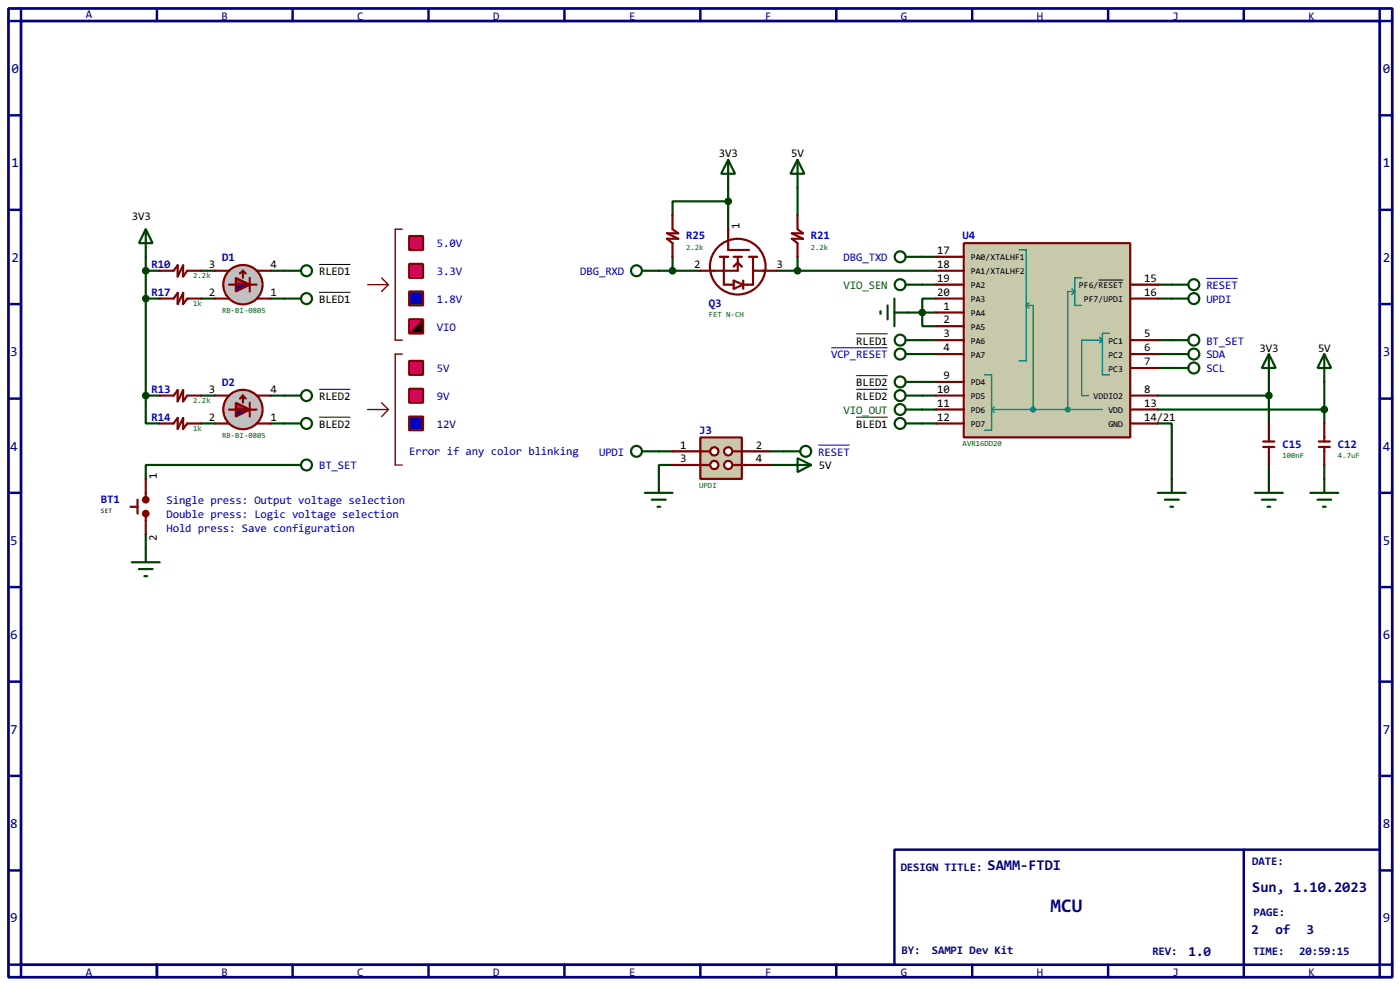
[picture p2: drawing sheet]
<svg xmlns="http://www.w3.org/2000/svg" width="256mm" height="180mm" viewBox="0 0 256 180" stroke-linecap="round" stroke-linejoin="round" font-family="sans-serif">
<path d="M1.6 1.6h253.5v177.3h-253.5zM3.9 3.9h248.9v172.7h-248.9z" fill="none" stroke="#000080" stroke-width=".5"/>
<path d="M3.9 1.6v2.3h-2.3M28.8 1.6v2.3" fill="none" stroke="#000080" stroke-width=".45"/>
<path d="M163.9 155.5h88.9v21.1h-88.9z" fill="#fff" stroke="#000080" stroke-width=".45"/>
<g fill="none" stroke="#000080" stroke-width=".45">
<path d="M53.6 1.6v2.3M78.5 1.6v2.3M103.4 1.6v2.3M128.3 1.6v2.3M153.2 1.6v2.3M178.1 1.6v2.3M203 1.6v2.3M227.9 1.6v2.3M252.8 1.6v2.3h2.3M1.6 21.1h2.3M1.6 38.4h2.3M252.8 21.1h2.3"/>
<path d="M252.8 38.4h2.3M1.6 55.7h2.3M252.8 55.7h2.3M1.6 73h2.3M252.8 73h2.3M1.6 90.2h2.3M252.8 90.2h2.3M1.6 107.5h2.3M252.8 107.5h2.3M1.6 124.8h2.3M252.8 124.8h2.3M1.6 142h2.3"/>
<path d="M1.6 159.3h2.3M227.9 155.5v23.4M252.8 142h2.3M252.8 159.3h2.3M1.6 176.6h2.3v2.3M28.8 176.6v2.3M53.6 176.6v2.3M78.5 176.6v2.3M103.4 176.6v2.3M128.3 176.6v2.3M153.2 176.6v2.3M178.1 176.6v2.3"/>
<path d="M203 176.6v2.3M255.1 176.6h-2.3v2.3"/>
</g>
<g fill="none" stroke="#004000" stroke-width=".4">
<path d="M133.4 36.9h-10.2v2.5M133.4 34.3v7.7M146.1 34.3v5.1M26.7 47v25.4M26.7 54.7h2.6M26.7 49.6h2.6M36.9 54.7h2.5M36.9 49.6h2.5M49.6 54.7h2.5M49.6 49.6h2.5M120.7 49.6h7.6M123.2 47v2.6"/>
<path d="M142.3 49.6h29.2M146.1 47v2.6M166.4 57.2h5.1M169 52.1h2.5M169 47h2.5M171.5 54.7h-2.5v5h2.5M212.1 54.7h2.6M212.1 52.1h2.6M26.7 72.4v5.1h2.6M26.7 72.4h2.6M36.9 77.5h2.5M36.9 72.4h2.5"/>
<path d="M49.6 77.5h2.5M49.6 72.4h2.5M169 77.5h2.5M169 72.4h2.5M169 62.3h2.5M169 64.8h2.5M169 69.9h2.5M169 75h2.5M212.1 77.5h2.6v10.2M212.1 72.4h20.4M212.1 62.3h5.6M212.1 64.8h5.6"/>
<path d="M212.1 67.4h5.6M212.1 75h30.5M232.5 69.9v7.6M242.6 69.9v7.6M26.7 97.8v5.1M52.1 85.1h-25.4v2.6M120.7 82.6h2.5M123.2 85.1h-2.5v2.6M141 82.6h2.6M141 85.1h2.6M232.5 85.1v2.6M242.6 85.1v2.6"/>
<path d="M24.2 102.9h5.1M25.5 104.2h2.5M26.5 105.5h.5"/>
<circle cx="218.7" cy="62.3" r="1"/>
<circle cx="218.7" cy="64.8" r="1"/>
<circle cx="218.7" cy="67.4" r="1"/>
</g>
<path d="M23.9 92.8h1.3M25.2 91.5v2.5M26.7 87.7v3.8M26.7 94v3.8" fill="none" stroke="#800000" stroke-width=".4"/>
<g fill="#800000" stroke="#800000" stroke-width=".4">
<circle cx="26.7" cy="91.5" r=".5"/>
<circle cx="26.7" cy="94" r=".5"/>
</g>
<path d="M75 66.1h2.5v2.5h-2.5z" fill="#f00" stroke="#800000" stroke-width=".4"/>
<path d="M75 76.3h2.5v2.5h-2.5z" fill="#0000c0" stroke="#800000" stroke-width=".4"/>
<path d="M67.4 75h3.8M69.9 73.7l1.3 1.3M71.2 75l-1.3 1.3M73.7 64.8h-1.3v20.3h1.3" fill="none" stroke="#800000" stroke-width=".25"/>
<path d="M75 43.2h2.5v2.6h-2.5z" fill="#f00" stroke="#800000" stroke-width=".4"/>
<path d="M75 53.4h2.5v2.5h-2.5z" fill="#0000c0" stroke="#800000" stroke-width=".4"/>
<path d="M67.4 52.1h3.8M69.9 50.9l1.3 1.2M71.2 52.1l-1.3 1.3M73.7 42h-1.3v20.3h1.3" fill="none" stroke="#800000" stroke-width=".25"/>
<g fill="none" stroke="#004000" stroke-width=".4">
<path d="M26.7 42l1.3 2.5h-2.5zM26.7 42v5M117.7 49.6h3M165.9 52.1h3.1M165.9 47h3.1M214.7 52.1h3M214.7 54.7h3M165.9 75h3.1M165.9 64.8h3.1M165.9 72.4h3.1M165.9 69.9h3.1M165.9 62.3h3.1"/>
<path d="M165.9 77.5h3.1M242.6 64.8l1.3 2.6h-2.5zM242.6 64.8v5.1M52.1 85.1h3.1M212.1 90.2h5.1M213.4 91.5h2.6M214.4 92.8h.5M214.7 87.7v2.5M229.9 90.2h5.1M231.2 91.5h2.5M232.2 92.8h.5M232.5 87.7v2.5"/>
<path d="M240.1 90.2h5.1M241.4 91.5h2.5M242.4 92.8h.5M242.6 87.7v2.5"/>
<circle cx="116.6" cy="49.6" r="1"/>
<circle cx="164.9" cy="47" r="1"/>
<circle cx="164.9" cy="52.1" r="1"/>
<circle cx="218.7" cy="54.7" r="1"/>
<circle cx="218.7" cy="52.1" r="1"/>
<circle cx="164.9" cy="72.4" r="1"/>
<circle cx="164.9" cy="75" r="1"/>
<circle cx="164.9" cy="69.9" r="1"/>
<circle cx="164.9" cy="62.3" r="1"/>
<circle cx="164.9" cy="77.5" r="1"/>
<circle cx="164.9" cy="64.8" r="1"/>
<circle cx="56.1" cy="85.1" r="1"/>
</g>
<path d="M29.3 49.6h2.5l.8-1v2l1-2v2l.7-1h2.6M29.3 54.7h2.5l.8-1.1v2.1l1-2.1v2.1l.7-1h2.6M29.3 72.4h2.5l.8-1v2.1l1-2.1v2.1l.7-1.1h2.6M29.3 77.5h2.5l.8-1v2l1-2v2l.7-1h2.6M232.5 77.5v3.3M242.6 77.5v3.3M231.4 80.8h2.1M231.4 81.8h2.1M232.5 81.8v3.3M241.6 80.8h2M241.6 81.8h2M242.6 81.8v3.3" fill="none" stroke="#800000" stroke-width=".4"/>
<path d="M221 51h5.8M152.3 63.7h10.3" fill="none" stroke="#0000c0" stroke-width=".18"/>
<circle cx="242.6" cy="75" r=".5" fill="#004000" stroke="#004000" stroke-width=".4"/>
<path d="M156.9 71.3h5.7M156.9 68.8h5.7M156.9 61.1h5.7M156.9 76.4h5.7" fill="none" stroke="#000" stroke-width=".18"/>
<g fill="#f0f" stroke="#800000" stroke-width=".4">
<path d="M75 48.3h2.5v2.6h-2.5z"/>
<path d="M75 58.5h2.5v2.5h-2.5z"/>
</g>
<path d="M75 61l2.5-2.5v2.5z" fill="#000" stroke="#800000" stroke-width=".4"/>
<path d="M75 71.2h2.5v2.5h-2.5z" fill="#f0f" stroke="#800000" stroke-width=".4"/>
<path d="M232.5 64.8l1.2 2.6h-2.5zM232.5 64.8v5.1" fill="none" stroke="#004000" stroke-width=".4"/>
<circle cx="232.4" cy="72.4" r=".5" fill="#004000" stroke="#004000" stroke-width=".4"/>
<circle cx="44.5" cy="75" r="3.6" fill="#c0c0c0" stroke="#800000" stroke-width=".4"/>
<path d="M45.8 73.7v2.6" fill="none" stroke="#800000" stroke-width=".4"/>
<path d="M43.2 75h2.6l-2.6 1.3z" fill="#0000c0" stroke="#800000" stroke-width=".4"/>
<path d="M43.2 73.7l2.6 1.3h-2.6z" fill="#f00" stroke="#800000" stroke-width=".4"/>
<path d="M39.4 77.5h2.6M39.4 72.4h2.6M42 75h1.2M44.5 72.4v1.3M44.5 72.4l-.5 .6M44.5 72.4l.5 .6M45.8 75h1.2M47 77.5h2.6M47 72.4h2.6" fill="none" stroke="#800000" stroke-width=".4"/>
<circle cx="44.5" cy="52.1" r="3.6" fill="#c0c0c0" stroke="#800000" stroke-width=".4"/>
<path d="M45.8 50.9v2.5" fill="none" stroke="#800000" stroke-width=".4"/>
<path d="M43.2 52.1h2.6l-2.6 1.3z" fill="#0000c0" stroke="#800000" stroke-width=".4"/>
<path d="M43.2 50.9l2.6 1.2h-2.6z" fill="#f00" stroke="#800000" stroke-width=".4"/>
<path d="M39.4 54.7h2.6M39.4 49.6h2.6M42 52.1h1.2M44.5 49.6v1.3M44.5 49.6l-.5 .5M44.5 49.6l.5 .5M45.8 52.1h1.2M47 54.7h2.6M47 49.6h2.6" fill="none" stroke="#800000" stroke-width=".4"/>
<g fill="#004000" stroke="#004000" stroke-width=".4">
<circle cx="26.7" cy="72.4" r=".5"/>
<circle cx="26.7" cy="54.7" r=".5"/>
<circle cx="26.7" cy="49.6" r=".5"/>
</g>
<g fill="none" stroke="#004000" stroke-width=".4">
<path d="M52.1 54.7h3.1M52.1 49.6h3.1M52.1 77.5h3.1M52.1 72.4h3.1M117.7 82.6h3M118.2 90.2h5M119.4 91.5h2.6M120.5 92.8h.5M120.7 87.7v2.5M143.6 82.6h3M143.6 85.1h5M146.1 83.9l2.5 1.2-2.5 1.3z"/>
<circle cx="56.1" cy="49.6" r="1"/>
<circle cx="56.1" cy="54.7" r="1"/>
<circle cx="56.1" cy="72.4" r="1"/>
<circle cx="56.1" cy="77.5" r="1"/>
<circle cx="116.6" cy="82.6" r="1"/>
<circle cx="147.6" cy="82.6" r="1"/>
</g>
<path d="M58.5 53.5h5.7M58.5 48.4h5.7M58.5 76.4h5.7M58.5 71.3h5.7" fill="none" stroke="#000" stroke-width=".18"/>
<path d="M149.9 81.5h5.8" fill="none" stroke="#0000c0" stroke-width=".18"/>
<path d="M128.3 80.1h7.6v7.6h-7.6z" fill="#c8c8aa" stroke="#800000" stroke-width=".4"/>
<path d="M128.3 82.6h1.8" fill="none" stroke="#800000" stroke-width=".4"/>
<circle cx="130.8" cy="82.6" r=".75" fill="#feffff" stroke="#800000" stroke-width=".4"/>
<path d="M128.3 85.1h1.8" fill="none" stroke="#800000" stroke-width=".4"/>
<circle cx="130.8" cy="85.1" r=".75" fill="#feffff" stroke="#800000" stroke-width=".4"/>
<path d="M134.2 82.6h1.7" fill="none" stroke="#800000" stroke-width=".4"/>
<circle cx="133.4" cy="82.6" r=".75" fill="#feffff" stroke="#800000" stroke-width=".4"/>
<path d="M134.2 85.1h1.7" fill="none" stroke="#800000" stroke-width=".4"/>
<circle cx="133.4" cy="85.1" r=".75" fill="#feffff" stroke="#800000" stroke-width=".4"/>
<g fill="none" stroke="#800000" stroke-width=".4">
<path d="M123.2 39.4v2.6l1.1 .7h-2.1l2.1 1h-2.1l1 .8v2.5M146.1 39.4v2.6l1 .7h-2l2 1h-2l1 .8v2.5M131.9 47h1.5M132.6 47v5.1h1.8M133.4 42v3.8h3.8M134.4 47h1.5M134.4 48.8l.8-.7 .7 .7M134.4 51.4l1.8 .7-1.8 .8zM135.2 47v2.6h-6.9M136.2 51.4v1.5M137.2 47h1.5M138 49.6h4.3"/>
<path d="M138 47v5.1h-1.8M123.2 82.6h5.1M123.2 85.1h5.1M135.9 82.6h5.1M135.9 85.1h5.1"/>
<circle cx="135.1" cy="48.8" r="5.1"/>
</g>
<g fill="#004000" stroke="#004000" stroke-width=".4">
<circle cx="123.2" cy="49.6" r=".5"/>
<circle cx="133.4" cy="36.9" r=".5"/>
<circle cx="146.1" cy="49.6" r=".5"/>
</g>
<path d="M133.4 29.3l1.3 2.5h-2.6zM133.4 29.3v5M146.1 29.3l1.3 2.5h-2.6zM146.1 29.3v5" fill="none" stroke="#004000" stroke-width=".4"/>
<path d="M176.6 44.5h30.5v35.6h-30.5z" fill="#c8c8aa" stroke="#800000" stroke-width=".4"/>
<g fill="none" stroke="#008080" stroke-width=".25">
<path d="M186.7 45.8h1.3v20.3h-1.3M188 55.9h1.3v19.1M188 55.9l.5 .5M188.5 55.4l-.5 .5M196.4 52.9l.5 .5M196.9 53.4h-1.3v21.6M196.9 53.4l-.5 .5M198.2 50.9h-1.3v5h1.3M180.4 68.6h1.3v10.2h-1.3M181.7 75h20.3M181.7 75l.5 .5M182.2 74.5l-.5 .5"/>
<path d="M201.5 61.8l.5 .5M202 62.3h-3.8v10.1h1.2M202 62.3l-.5 .5M203.3 61h-1.3v7.6h1.3"/>
</g>
<g fill="#008080" stroke="#008080" stroke-width=".4">
<circle cx="189.2" cy="75" r=".35"/>
<circle cx="195.6" cy="75" r=".35"/>
</g>
<g fill="none" stroke="#800000" stroke-width=".4">
<path d="M171.5 54.7h5.1M171.5 57.2h5.1M171.5 59.7h5.1M171.5 52.1h5.1M171.5 49.6h5.1M171.5 47h5.1M207.1 54.7h5M207.1 52.1h5M171.5 62.3h5.1M171.5 64.8h5.1M171.5 72.4h5.1M171.5 69.9h5.1"/>
<path d="M171.5 75h5.1M171.5 77.5h5.1M207.1 62.3h5M207.1 64.8h5M207.1 67.4h5M207.1 72.4h5M207.1 75h5M207.1 77.5h5"/>
</g>
<path d="M201.3 51.3h4.5" fill="none" stroke="#000" stroke-width=".18"/>
<circle cx="168.9" cy="57.2" r=".5" fill="#004000" stroke="#004000" stroke-width=".4"/>
<path d="M161.3 57v.5M162.6 55.9v2.6M163.9 57.2h2.5M163.9 54.7v5" fill="none" stroke="#004000" stroke-width=".4"/>
<text font-size="4.2" fill="#000080" x="192.5" y="167">MCU</text>
<g font-size="3.2" fill="#000080">
<text x="180.9" y="159.3">SAMM-FTDI</text>
<text x="229.4" y="163.2">Sun, 1.10.2023</text>
</g>
<g font-size="3" fill="#000080">
<text x="2.1" y="13.4">0</text>
<text x="253.4" y="13.4">0</text>
<text x="2.1" y="30.7">1</text>
<text x="253.4" y="30.7">1</text>
<text x="2.1" y="47.9">2</text>
<text x="253.4" y="47.9">2</text>
<text x="1.9" y="65.2">3</text>
<text x="253.4" y="65.2">3</text>
<text x="1.9" y="82.5">4</text>
<text x="253.4" y="82.5">4</text>
<text x="1.9" y="99.8">5</text>
<text x="253.4" y="99.8">5</text>
<text x="1.9" y="117">6</text>
<text x="253.4" y="117">6</text>
<text x="1.9" y="134.3">7</text>
<text x="253.4" y="134.3">7</text>
<text x="1.9" y="151.6">8</text>
<text x="253.4" y="151.6">8</text>
<text x="1.9" y="168.8">9</text>
<text x="229.2" y="170.9">2</text>
<text x="233.7" y="170.9">of</text>
<text x="239.4" y="170.9">3</text>
<text x="253.4" y="168.8">9</text>
<text x="217.8" y="174.9">1.0</text>
</g>
<g font-size="2.5" fill="#000080">
<text x="15.7" y="3.4">A</text>
<text x="40.6" y="3.6">B</text>
<text x="65.5" y="3.6">C</text>
<text x="90.4" y="3.6">D</text>
<text x="115.3" y="3.6">E</text>
<text x="140.2" y="3.6">F</text>
<text x="165.1" y="3.6">G</text>
<text x="190" y="3.6">H</text>
<text x="214.8" y="3.6">J</text>
<text x="239.7" y="3.6">K</text>
<text x="165" y="159.4">DESIGN TITLE:</text>
<text x="229.4" y="158.3">DATE:</text>
<text x="229.7" y="167.7">PAGE:</text>
<text x="15.7" y="178.7">A</text>
<text x="40.6" y="178.7">B</text>
<text x="65.5" y="178.7">C</text>
<text x="90.4" y="178.7">D</text>
<text x="115.3" y="178.7">E</text>
<text x="140.2" y="178.7">F</text>
<text x="165.1" y="178.7">G</text>
<text x="165.2" y="174.6">BY:</text>
<text x="170.7" y="174.6">SAMPI Dev Kit</text>
<text x="190" y="178.7">H</text>
<text x="211.1" y="174.8">REV:</text>
<text x="214.8" y="178.7">J</text>
<text x="229.6" y="174.8">TIME:</text>
<text x="238" y="174.8">20:59:15</text>
<text x="239.7" y="178.7">K</text>
</g>
<g font-size="2.5">
<text x="131.7" y="28.8">3V3</text>
<text x="145" y="28.8">5V</text>
<text x="24.2" y="40.2">3V3</text>
<text x="135.5" y="42" transform="rotate(-90 135.5 42)">1</text>
<text x="171.7" y="46.5">17</text>
<text x="38.3" y="49">3</text>
<text x="49.6" y="49">4</text>
<text x="58.5" y="50.4">RLED1</text>
<text x="127.2" y="49">2</text>
<text x="142.3" y="49">3</text>
<text x="171.7" y="51.6">19</text>
<text x="171.7" y="49">18</text>
<text x="209.6" y="51.6">15</text>
<text x="38.3" y="54.2">2</text>
<text x="49.6" y="54.2">1</text>
<text x="58.5" y="55.4">BLED1</text>
<text x="171.7" y="54.2">20</text>
<text x="172.9" y="56.7">1</text>
<text x="172.9" y="59.2">2</text>
<text x="209.6" y="54.2">16</text>
<text x="156.9" y="63.1">RLED1</text>
<text x="172.9" y="61.7">3</text>
<text x="172.9" y="64.3">4</text>
<text x="209.6" y="61.7">5</text>
<text x="209.6" y="64.3">6</text>
<text x="230.8" y="64.4">3V3</text>
<text x="241.5" y="64.4">5V</text>
<text x="38.3" y="71.9">3</text>
<text x="49.6" y="71.9">4</text>
<text x="156.9" y="70.7">BLED2</text>
<text x="171.7" y="71.9">10</text>
<text x="172.9" y="69.4">9</text>
<text x="209.6" y="66.9">7</text>
<text x="209.6" y="71.9">8</text>
<text x="38.3" y="77">2</text>
<text x="49.6" y="77">1</text>
<text x="58.5" y="73.2">RLED2</text>
<text x="156.9" y="73.2">RLED2</text>
<text x="171.7" y="74.4">11</text>
<text x="171.7" y="77">12</text>
<text x="209.6" y="77">14/21</text>
<text x="209.6" y="74.4">13</text>
<text x="58.5" y="78.3">BLED2</text>
<text x="124.6" y="82.1">1</text>
<text x="138.5" y="82.1">2</text>
<text x="156.9" y="78.3">BLED1</text>
<text x="28.8" y="87.7" transform="rotate(-90 28.8 87.7)">1</text>
<text x="124.6" y="84.6">3</text>
<text x="138.5" y="84.6">4</text>
<text x="150" y="85.9">5V</text>
<text x="28.7" y="99" transform="rotate(-90 28.7 99)">2</text>
</g>
<g font-size="2.5" fill="#0000c0">
<text x="40.7" y="47.8">D1</text>
<text x="80.1" y="45.2">5.0V</text>
<text x="125.7" y="43.8">R25</text>
<text x="148.6" y="43.8">R21</text>
<text x="154.6" y="47.8">DBG_TXD</text>
<text x="176.4" y="43.8">U4</text>
<text x="27.8" y="49.1">R10</text>
<text x="80.1" y="50.4">3.3V</text>
<text x="106.3" y="50.4">DBG_RXD</text>
<text x="221" y="52.9">RESET</text>
<text x="27.8" y="54.2">R17</text>
<text x="80.1" y="55.4">1.8V</text>
<text x="129.9" y="56.1">Q3</text>
<text x="221" y="55.4">UPDI</text>
<text x="80.1" y="60.5">VIO</text>
<text x="152.3" y="65.6">VCP_RESET</text>
<text x="221" y="63.1">BT_SET</text>
<text x="221" y="65.6">SDA</text>
<text x="27.8" y="72">R13</text>
<text x="40.7" y="70.7">D2</text>
<text x="80.1" y="68.1">5V</text>
<text x="221" y="68.1">SCL</text>
<text x="27.8" y="77.1">R14</text>
<text x="80.1" y="73.2">9V</text>
<text x="75" y="83.4">Error if any color blinking</text>
<text x="80.1" y="78.3">12V</text>
<text x="109.8" y="83.4">UPDI</text>
<text x="128.1" y="79.4">J3</text>
<text x="149.9" y="83.4">RESET</text>
<text x="235" y="81.9">C15</text>
<text x="245.1" y="81.9">C12</text>
<text x="58.5" y="85.9">BT_SET</text>
<text x="18.5" y="92.1">BT1</text>
<text x="30.5" y="92.3">Single press: Output voltage selection</text>
<text x="30.5" y="94.8">Double press: Logic voltage selection</text>
<text x="30.5" y="97.4">Hold press: Save configuration</text>
</g>
<g font-size="2.5" fill="#008000">
<text x="154.6" y="52.9">VIO_SEN</text>
<text x="154.6" y="75.8">VIO_OUT</text>
</g>
<g font-size="1.9">
<text x="177.9" y="47.6">PA0/XTALHF1</text>
<text x="177.9" y="52.8">PA2</text>
<text x="177.9" y="50.2">PA1/XTALHF2</text>
<text x="197.7" y="52.8">PF6/RESET</text>
<text x="177.9" y="55.3">PA3</text>
<text x="177.9" y="57.9">PA4</text>
<text x="198.6" y="55.3">PF7/UPDI</text>
<text x="177.9" y="60.3">PA5</text>
<text x="177.9" y="62.9">PA6</text>
<text x="177.9" y="65.5">PA7</text>
<text x="203.1" y="62.9">PC1</text>
<text x="203.1" y="65.5">PC2</text>
<text x="177.9" y="70.6">PD4</text>
<text x="203.1" y="68">PC3</text>
<text x="177.9" y="73">PD5</text>
<text x="177.9" y="75.6">PD6</text>
<text x="200.4" y="73">VDDIO2</text>
<text x="203.1" y="75.6">VDD</text>
<text x="177.9" y="78.2">PD7</text>
<text x="203.1" y="78.2">GND</text>
</g>
<g font-size="1.7" fill="#008000">
<text x="125.7" y="45.8">2.2k</text>
<text x="148.6" y="45.8">2.2k</text>
<text x="35.4" y="51">2.2k</text>
<text x="35.4" y="56.1">1k</text>
<text x="40.7" y="57.4">RB-BI-0805</text>
<text x="129.9" y="58.1">FET N-CH</text>
<text x="35.4" y="73.8">2.2k</text>
<text x="35.4" y="78.9">1k</text>
<text x="40.7" y="80.2">RB-BI-0805</text>
<text x="176.4" y="81.7">AVR16DD20</text>
<text x="235" y="83.9">100nF</text>
<text x="245.1" y="83.9">4.7uF</text>
<text x="128.1" y="89.3">UPDI</text>
</g>
<text font-size="1.5" x="18.5" y="93.8">SET</text>
</svg>
